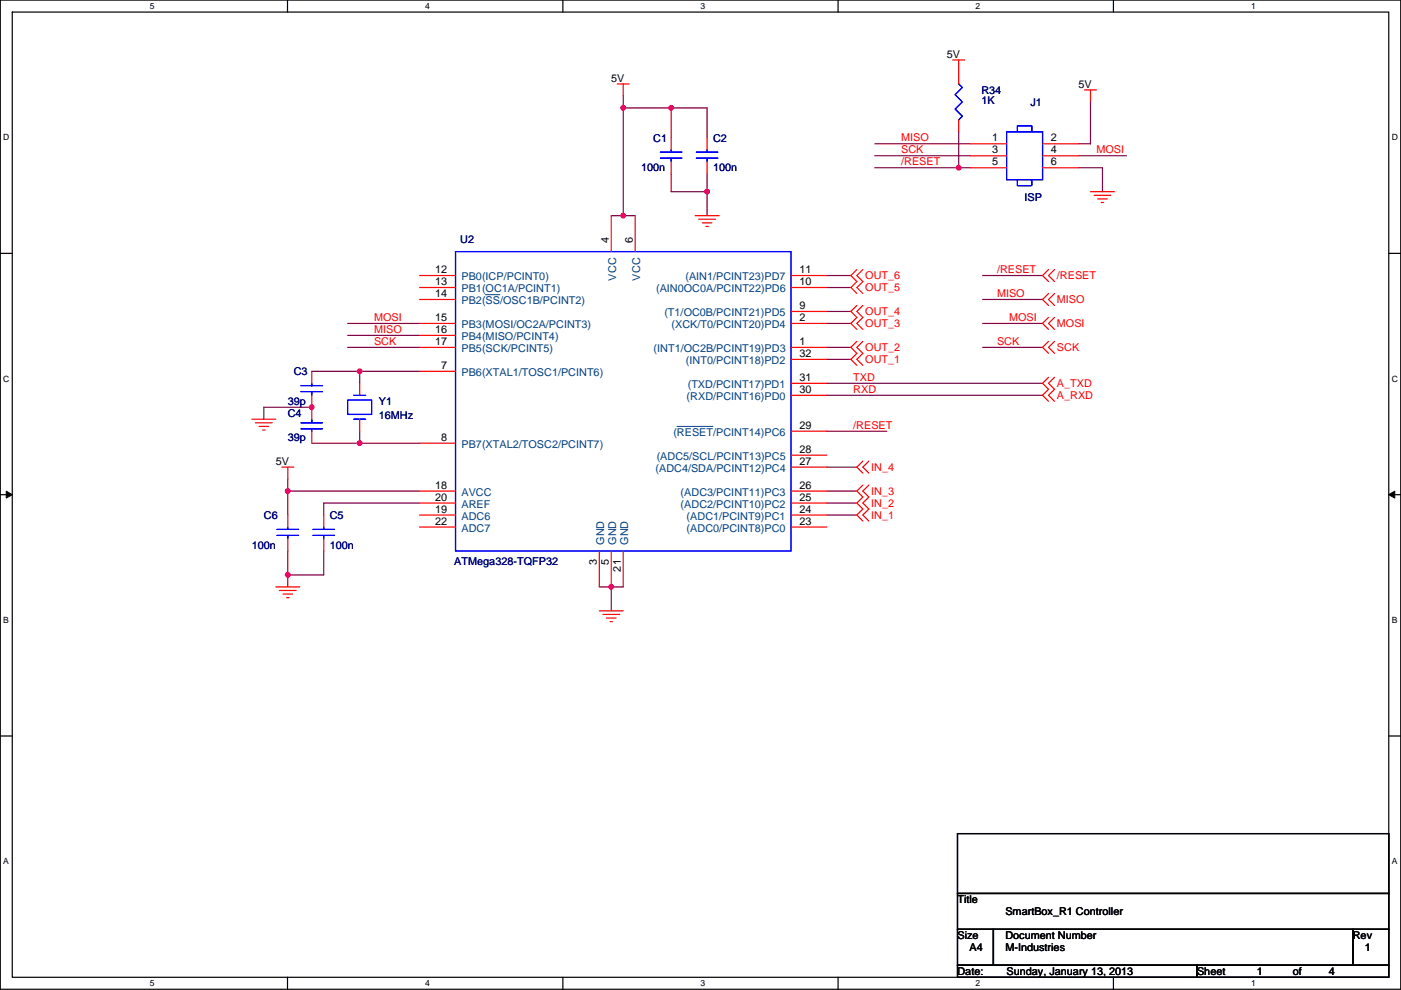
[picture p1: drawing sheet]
<svg xmlns="http://www.w3.org/2000/svg" width="297mm" height="210mm" viewBox="0 0 297 210" stroke-linecap="round" stroke-linejoin="round" font-family="sans-serif">
<path d="M.1 0h296.9v209.8h-296.9zM2.6 2.6h291.8v204.7h-291.8z" fill="none" stroke="#000" stroke-width=".25"/>
<g fill="#fff">
<path d="M31.8 .3h1v2h-1z"/>
<path d="M31.8 207.5h1v2.1h-1z"/>
</g>
<path d="M61 0v2.6M61 207.3v2.5" fill="none" stroke="#000" stroke-width=".25"/>
<g fill="#fff">
<path d="M90.1 .3h1v2h-1z"/>
<path d="M90.1 207.5h1v2.1h-1z"/>
</g>
<path d="M119.3 0v2.6M119.3 207.3v2.5" fill="none" stroke="#000" stroke-width=".25"/>
<g fill="#fff">
<path d="M148.5 .3h1v2h-1z"/>
<path d="M148.5 207.5h1v2.1h-1z"/>
</g>
<path d="M177.7 0v2.6M177.7 207.3v2.5" fill="none" stroke="#000" stroke-width=".25"/>
<g fill="#fff">
<path d="M206.9 .3h1v2h-1z"/>
<path d="M206.9 207.5h1v2.1h-1z"/>
</g>
<path d="M236.1 0v2.6M236.1 207.3v2.5" fill="none" stroke="#000" stroke-width=".25"/>
<g fill="#fff">
<path d="M265.2 .3h1v2h-1z"/>
<path d="M265.2 207.5h1v2.1h-1z"/>
<path d="M.7 28.2h1.3v2h-1.3z"/>
<path d="M295.1 28.2h1.3v2h-1.3z"/>
<path d="M.7 79.3h1.3v2.1h-1.3z"/>
<path d="M295.1 79.3h1.3v2.1h-1.3z"/>
</g>
<path d="M.1 53.7h2.5M294.4 53.7h2.6" fill="none" stroke="#000" stroke-width=".25"/>
<g fill="#fff">
<path d="M.7 130.5h1.2v2h-1.2z"/>
<path d="M295.1 130.5h1.2v2h-1.2z"/>
</g>
<path d="M.1 104.9h2.5M294.4 104.9h2.6" fill="none" stroke="#000" stroke-width=".25"/>
<path d="M1.3 104.2l1.3 .7-1.3 .7zM294.4 104.9l1.3-.7v1.4z" fill="#000" stroke="#000" stroke-width=".21"/>
<g fill="#fff">
<path d="M.7 181.7h1.2v2h-1.2z"/>
<path d="M295.1 181.7h1.2v2h-1.2z"/>
</g>
<path d="M.1 156.1h2.5M294.4 156.1h2.6M203 176.8h91.4v12.7h-91.4zM203 189.5h91.4v7.6h-91.4zM203 197.1h7.6v7.6h-7.6zM210.6 197.1h76.2v7.6h-76.2zM286.8 197.1h7.6v7.6h-7.6zM203 204.7h50.8v2.6h-50.8zM253.8 204.7h40.6v2.6h-40.6z" fill="none" stroke="#000" stroke-width=".25"/>
<g fill="none" stroke="#800040" stroke-width=".25">
<path d="M132.1 22.9h10.2M132.1 22.9v22.8M132.1 20.3v2.6M142.3 22.9v6.3M142.3 36.9v3.8h7.6M142.3 22.9h7.6v6.3M149.9 36.9v3.8M185.5 33h20.3M185.5 30.5h20.3M185.5 35.6h17.8M203.3 35.6h2.5M203.3 28v7.6"/>
<path d="M228.7 35.6h5v5.1M228.7 33h10.1M231.2 21.6v8.9h-2.5M129.6 45.7h2.5M132.1 45.7h2.6M149.9 40.7v5M175.3 58.4h5.1M208.3 58.4h12.7M66.1 78.8h10.2M73.7 68.6h15.3M73.7 71.1h15.3M73.7 73.7h15.3"/>
<path d="M76.3 78.8v2.5M76.3 78.8h12.7M175.3 61h5.1M175.3 66.1h5.1M175.3 68.6h5.1M175.3 73.7h5.1M175.3 76.2h5.1M208.3 63.5h12.7M208.3 68.6h12.7M208.3 73.7h12.7M66.1 94h10.2M66.1 86.4h-10.2v2.5"/>
<path d="M76.3 91.5v2.5M76.3 94h12.7M175.3 81.3h45.7M175.3 83.8h45.7M175.3 91.5h12.7M175.3 99.1h6.4M61 101.6v2.6M61 104.2v5M61 116.9v5M61 104.2h28M68.6 116.9v5h-7.6M89 106.7h-20.4v2.5"/>
<path d="M175.3 109.2h6.4M175.3 106.7h6.4M175.3 104.2h6.4M61 121.9v2.6M127.1 124.5h5M129.6 124.5v5.1"/>
</g>
<g fill="#f0f" stroke="#f0f" stroke-width=".25">
<circle cx="129.6" cy="124.5" r=".5"/>
<circle cx="132.1" cy="45.7" r=".5"/>
<circle cx="149.9" cy="40.6" r=".5"/>
<circle cx="142.3" cy="22.9" r=".5"/>
<circle cx="132.1" cy="22.9" r=".5"/>
<circle cx="76.2" cy="78.7" r=".5"/>
<circle cx="66.1" cy="86.4" r=".5"/>
<circle cx="76.2" cy="94" r=".5"/>
<circle cx="61" cy="104.1" r=".5"/>
<circle cx="61" cy="121.9" r=".5"/>
<circle cx="203.2" cy="35.6" r=".5"/>
</g>
<g fill="none" stroke="#f00" stroke-width=".25">
<path d="M130.9 17.8h2.5M132.1 17.8v2.5M202 12.7h2.5M203.3 12.7v5.1M229.9 19.1h2.6M231.2 19.1v2.5M142.3 29.2v2.6M142.3 34.3v2.6M149.9 29.2v2.6M149.9 34.3v2.6M203.3 25.4v2.6M205.8 30.5h7.6"/>
<path d="M205.8 33h7.6M205.8 35.6h7.6M221 30.5h7.7M221 33h7.7M221 35.6h7.7M89 58.4h7.6M129.6 45.7v7.7M134.7 45.7v7.7M147.4 45.7h5.1M148.1 46.5h3.6M148.9 47.3h2M149.7 48h.5"/>
<path d="M167.7 58.4h7.6M181.7 57.2l-1.3 1.2 1.3 1.3-1.3 1.3 1.3 1.3M182.9 57.2l-1.2 1.2 1.2 1.3-1.2 1.3 1.2 1.3M222.3 57.2l-1.3 1.2 1.3 1.3M223.6 57.2l-1.3 1.2 1.3 1.3M231.2 40.7h5.1M232 41.4h3.5M232.7 42.2h2.1M233.5 42.9h.5M66.1 78.8v2.5M89 78.8h7.6M89 61h7.6"/>
<path d="M89 63.5h7.6M89 68.6h7.6M89 71.1h7.6M89 73.7h7.6M167.7 73.7h7.6M167.7 68.6h7.6M167.7 66.1h7.6M167.7 61h7.6M167.7 76.2h7.6M181.7 72.4l-1.3 1.3 1.3 1.3-1.3 1.2 1.3 1.3M181.7 64.8l-1.3 1.3 1.3 1.2-1.3 1.3 1.3 1.3M182.9 72.4l-1.2 1.3 1.2 1.3-1.2 1.2 1.2 1.3"/>
<path d="M182.9 64.8l-1.2 1.3 1.2 1.2-1.2 1.3 1.2 1.3M222.3 62.3l-1.3 1.2 1.3 1.3M222.3 67.3l-1.3 1.3 1.3 1.3M222.3 72.4l-1.3 1.3 1.3 1.3M223.6 62.3l-1.3 1.2 1.3 1.3M223.6 67.3l-1.3 1.3 1.3 1.3M223.6 72.4l-1.3 1.3 1.3 1.3M53.4 88.9h5.1M54.2 89.7h3.5M54.9 90.4h2.1M55.7 91.2h.5M59.8 99.1h2.5"/>
<path d="M61 99.1v2.5M66.1 91.5v2.5M66.1 83.8v5.1M76.3 88.9v2.6M76.3 81.3v2.5M89 94h7.6M167.7 99.1h7.6M167.7 96.5h7.6M167.7 91.5h7.6M167.7 83.8h7.6M167.7 81.3h7.6M182.9 97.8l-1.2 1.3 1.2 1.3"/>
<path d="M184.2 97.8l-1.3 1.3 1.3 1.3M222.3 80l-1.3 1.3 1.3 1.3-1.3 1.2 1.3 1.3M223.6 80l-1.3 1.3 1.3 1.3-1.3 1.2 1.3 1.3M61 109.2v2.6M61 114.3v2.6M68.6 109.2v2.6M68.6 114.3v2.6M89 104.2h7.6M89 109.2h7.6M89 106.7h7.6M89 111.8h7.6M127.1 116.9v7.6"/>
<path d="M129.6 116.9v7.6M132.1 116.9v7.6M167.7 111.8h7.6M167.7 109.2h7.6M167.7 106.7h7.6M167.7 104.2h7.6M182.9 102.9l-1.2 1.3 1.2 1.2-1.2 1.3 1.2 1.3-1.2 1.2 1.2 1.3M184.2 102.9l-1.3 1.3 1.3 1.2-1.3 1.3 1.3 1.3-1.3 1.2 1.3 1.3M58.5 124.5h5.1M59.2 125.2h3.6M60 126h2M60.8 126.8h.5"/>
<path d="M127.1 129.6h5M127.8 130.3h3.6M128.6 131.1h2M129.3 131.8h.6"/>
</g>
<g fill="none" stroke="#00f" stroke-width=".25">
<path d="M203.3 17.8l.7 .8-1.5 1.5 1.5 1.5-1.5 1.5 1.5 1.6-.7 .7M140 33.5h4.6M140 32.3h4.6M142.3 31.8v.5M142.3 33.5v.8M147.6 33.5h4.6M147.6 32.3h4.6M149.9 31.8v.5M149.9 33.5v.8M213.4 28h7.6v10.1h-7.6zM215.7 38.1v1.3h3.1v-1.3h-.3M216 28h-.3v-1.3h3.1v1.3"/>
<path d="M96.6 53.4h71.1v63.5h-71.1zM63.8 89.7h4.6M63.8 91h4.6M63.8 83.1h4.6M63.8 81.8h4.6M66.1 91v.5M66.1 88.9v.8M66.1 81.3v.5M66.1 83.1v.7M73.7 84.9h5.1v3h-5.1zM75 88.9h2.5M75 83.8h2.5"/>
<path d="M58.7 113.6h4.6M58.7 112.3h4.6M61 111.8v.5M61 113.6v.7M66.4 113.6h4.5M66.4 112.3h4.5M68.6 111.8v.5M68.6 113.6v.7"/>
</g>
<path d="M102.9 62.5h3.1M143.5 90.4h7.7" fill="none" stroke="#004080" stroke-width=".21"/>
<g font-size="2.3">
<text x="129.6" y="17.3">5V</text>
<text x="200.7" y="12.2">5V</text>
<text x="228.7" y="18.6">5V</text>
<text x="210.4" y="30">1</text>
<text x="222.8" y="30">2</text>
<text x="210.4" y="32.5">3</text>
<text x="210.4" y="35.1">5</text>
<text x="222.8" y="32.5">4</text>
<text x="222.8" y="35.1">6</text>
<text x="129.1" y="51.6" transform="rotate(-90 129.1 51.6)">4</text>
<text x="134.2" y="51.6" transform="rotate(-90 134.2 51.6)">6</text>
<text x="92.3" y="57.9">12</text>
<text x="169.5" y="57.9">11</text>
<text x="92.3" y="60.5">13</text>
<text x="92.3" y="63">14</text>
<text x="169.5" y="65.5">9</text>
<text x="169.5" y="60.5">10</text>
<text x="92.3" y="68.1">15</text>
<text x="92.3" y="70.6">16</text>
<text x="169.5" y="68.1">2</text>
<text x="92.3" y="73.2">17</text>
<text x="169.5" y="75.7">32</text>
<text x="169.5" y="73.2">1</text>
<text x="93.5" y="78.2">7</text>
<text x="169.5" y="80.8">31</text>
<text x="169.5" y="83.3">30</text>
<text x="93.5" y="93.5">8</text>
<text x="169.5" y="90.9">29</text>
<text x="58.5" y="98.6">5V</text>
<text x="169.5" y="98.6">27</text>
<text x="169.5" y="96">28</text>
<text x="92.3" y="103.6">18</text>
<text x="92.3" y="106.2">20</text>
<text x="169.5" y="106.2">25</text>
<text x="169.5" y="103.6">26</text>
<text x="92.3" y="108.7">19</text>
<text x="92.3" y="111.3">22</text>
<text x="169.5" y="111.3">23</text>
<text x="169.5" y="108.7">24</text>
<text x="126.5" y="119.9" transform="rotate(-90 126.5 119.9)">3</text>
<text x="129.1" y="119.9" transform="rotate(-90 129.1 119.9)">5</text>
<text x="131.6" y="121.2" transform="rotate(-90 131.6 121.2)">21</text>
<text x="203" y="191.6">Title</text>
<text x="213.2" y="194.1">SmartBox_R1 Controller</text>
<text x="203" y="199.2">Size</text>
<text x="205.5" y="201.7">A4</text>
<text x="213.2" y="199.2">Document Number</text>
<text x="213.2" y="201.7">M-Industries</text>
<text x="286.8" y="199.2">Rev</text>
<text x="289.4" y="201.7">1</text>
<text x="203" y="206.8">Date:</text>
<text x="213.4" y="206.8">Sunday, January 13, 2013</text>
<text x="253.8" y="206.8">Sheet</text>
<text x="266.5" y="206.8">1</text>
<text x="274.1" y="206.8">of</text>
<text x="281.7" y="206.8">4</text>
</g>
<g font-size="2.3" fill="#000080">
<text x="208.1" y="19.9">R34</text>
<text x="208.1" y="22.1">1K</text>
<text x="218.5" y="22.4">J1</text>
<text x="138.5" y="30">C1</text>
<text x="151.2" y="30">C2</text>
<text x="136" y="36.4">100n</text>
<text x="151.2" y="36.4">100n</text>
<text x="217.2" y="42.7">ISP</text>
<text x="97.6" y="51.6">U2</text>
<text x="62.3" y="79.5">C3</text>
<text x="61" y="85.9">39p</text>
<text x="61" y="88.4">C4</text>
<text x="80.3" y="85.9">Y1</text>
<text x="80.3" y="88.9">16MHz</text>
<text x="61" y="93.5">39p</text>
<text x="55.9" y="110">C6</text>
<text x="69.9" y="110">C5</text>
<text x="53.4" y="116.4">100n</text>
<text x="69.9" y="116.4">100n</text>
<text x="96.3" y="119.9">ATMega328-TQFP32</text>
</g>
<g font-size="2.3" fill="#f00">
<text x="191.1" y="30">MISO</text>
<text x="191.1" y="32.5">SCK</text>
<text x="191.1" y="35.1">/RESET</text>
<text x="232.5" y="32.5">MOSI</text>
<text x="183.4" y="59.2">OUT_6</text>
<text x="211.4" y="57.9">/RESET</text>
<text x="224.1" y="59.2">/RESET</text>
<text x="183.4" y="61.8">OUT_5</text>
<text x="211.4" y="63">MISO</text>
<text x="224.1" y="64.3">MISO</text>
<text x="79.3" y="68.1">MOSI</text>
<text x="79.3" y="70.6">MISO</text>
<text x="183.4" y="69.4">OUT_3</text>
<text x="183.4" y="66.8">OUT_4</text>
<text x="213.9" y="68.1">MOSI</text>
<text x="224.1" y="69.4">MOSI</text>
<text x="79.3" y="73.2">SCK</text>
<text x="183.4" y="77">OUT_1</text>
<text x="183.4" y="74.5">OUT_2</text>
<text x="211.4" y="73.2">SCK</text>
<text x="224.1" y="74.5">SCK</text>
<text x="180.9" y="83.3">RXD</text>
<text x="180.9" y="80.8">TXD</text>
<text x="224.1" y="82.1">A_TXD</text>
<text x="224.1" y="84.6">A_RXD</text>
<text x="180.9" y="91">/RESET</text>
<text x="184.7" y="99.9">IN_4</text>
<text x="184.7" y="104.9">IN_3</text>
<text x="184.7" y="107.5">IN_2</text>
<text x="184.7" y="110">IN_1</text>
</g>
<g font-size="2.3" fill="#004080">
<text x="97.9" y="59.5">PB0(ICP/PCINT0)</text>
<text x="130.7" y="59.5" transform="rotate(-90 130.7 59.5)">VCC</text>
<text x="135.7" y="59.5" transform="rotate(-90 135.7 59.5)">VCC</text>
<text x="145.3" y="59.5">(AIN1/PCINT23)PD7</text>
<text x="97.9" y="62">PB1(OC1A/PCINT1)</text>
<text x="97.9" y="64.6">PB2(SS/OSC1B/PCINT2)</text>
<text x="139.1" y="62">(AIN0OC0A/PCINT22)PD6</text>
<text x="97.9" y="69.6">PB3(MOSI/OC2A/PCINT3)</text>
<text x="140.9" y="67.1">(T1/OC0B/PCINT21)PD5</text>
<text x="142.4" y="69.6">(XCK/T0/PCINT20)PD4</text>
<text x="97.9" y="72.2">PB4(MISO/PCINT4)</text>
<text x="97.9" y="74.7">PB5(SCK/PCINT5)</text>
<text x="138.6" y="74.7">(INT1/OC2B/PCINT19)PD3</text>
<text x="145.4" y="77.3">(INT0/PCINT18)PD2</text>
<text x="97.9" y="79.8">PB6(XTAL1/TOSC1/PCINT6)</text>
<text x="145.8" y="82.3">(TXD/PCINT17)PD1</text>
<text x="145.6" y="84.9">(RXD/PCINT16)PD0</text>
<text x="97.9" y="95">PB7(XTAL2/TOSC2/PCINT7)</text>
<text x="142.8" y="92.5">(RESET/PCINT14)PC6</text>
<text x="139" y="100.1">(ADC4/SDA/PCINT12)PC4</text>
<text x="139.2" y="97.6">(ADC5/SCL/PCINT13)PC5</text>
<text x="97.9" y="105.2">AVCC</text>
<text x="97.9" y="107.7">AREF</text>
<text x="144.3" y="107.7">(ADC2/PCINT10)PC2</text>
<text x="144.3" y="105.2">(ADC3/PCINT11)PC3</text>
<text x="97.9" y="110.3">ADC6</text>
<text x="97.9" y="112.8">ADC7</text>
<text x="145.6" y="112.8">(ADC0/PCINT8)PC0</text>
<text x="145.6" y="110.3">(ADC1/PCINT9)PC1</text>
<text x="128.1" y="115.6" transform="rotate(-90 128.1 115.6)">GND</text>
<text x="130.7" y="115.6" transform="rotate(-90 130.7 115.6)">GND</text>
<text x="133.2" y="115.6" transform="rotate(-90 133.2 115.6)">GND</text>
</g>
<g font-size="1.8">
<text x="31.8" y="1.9">5</text>
<text x="90.1" y="1.9">4</text>
<text x="148.5" y="1.9">3</text>
<text x="206.9" y="1.9">2</text>
<text x="265.2" y="1.9">1</text>
<text x=".7" y="29.8">D</text>
<text x="295.1" y="29.8">D</text>
<text x=".7" y="81">C</text>
<text x="295.1" y="81">C</text>
<text x=".7" y="132.1">B</text>
<text x="295.1" y="132.1">B</text>
<text x=".7" y="183.3">A</text>
<text x="295.1" y="183.3">A</text>
<text x="31.8" y="209.2">5</text>
<text x="90.1" y="209.2">4</text>
<text x="148.5" y="209.2">3</text>
<text x="206.9" y="209.2">2</text>
<text x="265.2" y="209.2">1</text>
</g>
</svg>
